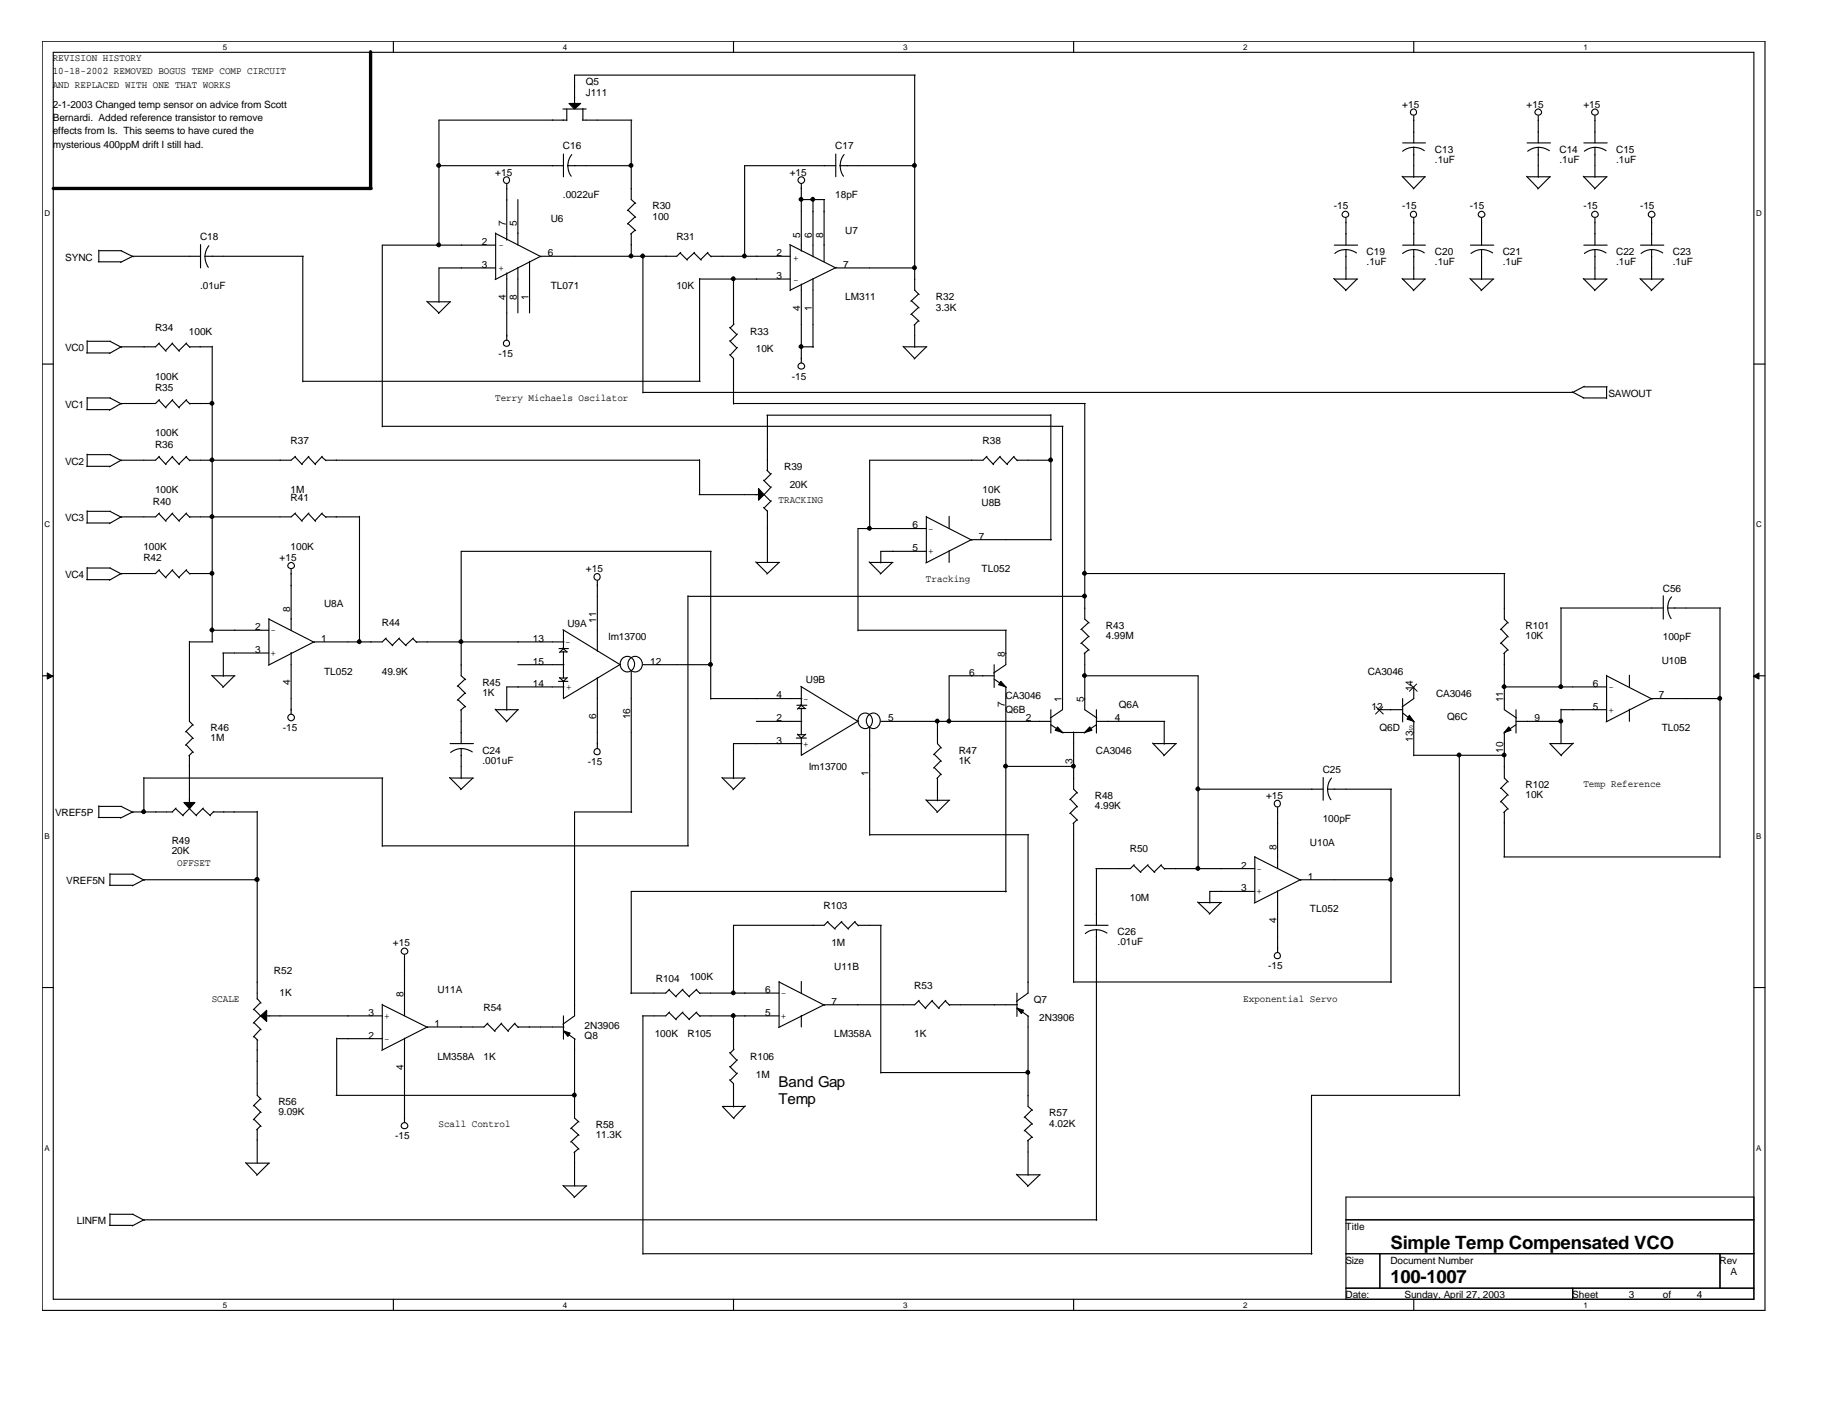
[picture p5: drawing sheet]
<svg xmlns="http://www.w3.org/2000/svg" width="279mm" height="216mm" viewBox="0 0 279 216" stroke-linecap="round" stroke-linejoin="round" font-family="sans-serif">
<g fill="none" stroke="#000" stroke-width=".17">
<path d="M6.4 6.3h262.5v193.4h-262.5zM8.1 8h259.1v190h-259.1zM59.9 6.3v1.7M85.8 16.6h3.5M86.3 18.3h-19.4v19.1M86.3 16.6v1.8M88.7 18.3h7.6M88.8 16.5v1.8M96.2 18.3v12.1l.6 .6M111.7 6.3v1.7M139.3 11.4v32.8l.7 .7M139.4 11.4h-51.9v4.4"/>
<path d="M163.6 6.3v1.7M215.4 6.3v1.7M215.4 17.6v4.2M234.3 17.6v4.2M243 17.6v4.2M15 39.9h3.4M15.1 38.1v1.8M15.1 38.2h3.4M18.4 38.2l1.9 .9M20.1 39h10.5M20.2 39l-1.8 1M30.6 37.3v3.5"/>
<path d="M31.2 39v.1a2.99 2.99 0 0 0 .5 1.6M31.2 39h15M31.8 37.4l-.5 .9-.1 .7M46.1 39v19.2M66.9 25.2h18.9M75.5 37.4h-17.3v27.6M75.5 35.6l7 3.5M75.5 35.5v7M77.2 28v8.6M78.9 30.4v7M80.7 39.8v7.9M85.8 23.5v3.4"/>
<path d="M86.5 25.2a2.61 2.61 0 0 0 .5 1.7M86.5 25.2h9.8M87.1 23.6l-.4 .6-.2 1M95.7 32l1.1 1.1M95.7 34.1l1.1 1.1M96.2 35.6v3.4M96.8 30.9l-1.2 1.2M96.8 33l-1.2 1.1M96.8 35.1l-.7 .6M97.9 39v20.9M103.6 38.5l1.1 1.1M103.7 38.5l-.6 .5h-20.7l-7 3.6"/>
<path d="M105.7 38.5l1.1 1.1M105.8 38.5l-1.2 1.1M107.8 38.5l.6 .6M107.9 38.5l-1.1 1.1M108.3 39h12.1M120.3 37.3l7 3.5h12.1M120.4 37.4v6.9M122.1 28v10.3M122.1 30.4h3.5M123.9 30.4v8.7M125.5 30.4v9.5M127.3 25.2h-13.9v13.9"/>
<path d="M127.3 23.5v3.4M128 25.2a2.61 2.61 0 0 0 .5 1.7M128 25.2h11.4M128.6 23.6l-.4 .6-.2 1M203.3 37.4h3.5M205 38a2.99 2.99 0 0 1 1.7 .5M205 38l-.3 .1a2.11 2.11 0 0 0-1.3 .5M205 33.2v4.2M205 38v4.6M213.6 26.9l1.8 1.8M213.7 26.9h3.5M213.7 21.8h3.5"/>
<path d="M213.7 37.4h3.5M215.4 22.5a2.61 2.61 0 0 1 1.6 .5M215.4 22.5l-1.1 .2-.6 .3M215.4 38a2.61 2.61 0 0 1 1.6 .5M215.4 38l-1.1 .2-.6 .4M215.4 22.5v4.5M215.4 33.2v4.2M215.4 38v4.6M217.1 26.9l-1.8 1.9M224 37.4h3.6M225.7 38h.1a2.99 2.99 0 0 1 1.6 .5M225.7 38l-.7 .1-.9 .5"/>
<path d="M225.7 33.2v4.2M225.7 38v4.6M232.6 26.9l1.7 1.8M232.6 26.9h3.6M232.6 21.8h3.6M234.3 22.5h.1a2.99 2.99 0 0 1 1.6 .5M234.3 22.5l-.7 .1-.9 .4M234.3 22.5v4.5M236.1 26.9l-1.8 1.9M241.2 26.9l1.8 1.8M241.3 26.9h3.5M241.3 21.8h3.5"/>
<path d="M241.3 37.4h3.5M243 22.5h.1a2.99 2.99 0 0 1 1.6 .5M243 22.5l-.7 .1-.9 .4M243 38h.1a2.99 2.99 0 0 1 1.6 .5M243 38l-.7 .1-.9 .5M243 22.5v4.5M243 33.2v4.2M243 38v4.6M244.8 26.9l-1.9 1.9M249.9 37.4h3.6M251.6 38h.1a2.99 2.99 0 0 1 1.6 .5M251.6 38l-.7 .1-.9 .5"/>
<path d="M251.6 33.2v4.2M251.6 38v4.6M6.4 55.5h1.7M13.2 53.8h3.5M13.3 52h3.5M13.3 51.9v1.9M16.7 52l1.8 .9M24.2 52.3l1.1 1.2M24.3 52.3l-.6 .5h-5.3l-1.7 1.1M26.2 52.3l1.1 1.2M26.3 52.3l-1.1 1.1M28.3 52.3l.6 .6"/>
<path d="M28.4 52.3l-1.2 1.1M28.9 52.8h3.4M32.3 52.8v45M46.1 58.1h60.6M65 45.9l1.9 1.8M65.1 46h3.6M68.6 46l-1.8 1.8M75.5 40.8h-8.6v5.3M77.2 41.6v10.2M78.9 40.7v7M97.9 59.8h141.8M106.6 42.5h13.8"/>
<path d="M106.6 42.4v15.7M111.2 54l.5 .6v7M111.2 51.9l1.1 1.1M111.2 49.9l1.1 1.1M111.7 42.5v7M111.8 49.4l-.6 .6M112.3 52.9l-1.1 1.2M112.3 50.9l-1.1 1.1M122.1 52.8h1.8M122.1 43.3v12M123.9 42.4v10.5M127.4 40.7l-7 3.5"/>
<path d="M137.6 52.8l1.7 1.8M137.7 52.8h3.5M138.8 45.8l1.2 1.1M138.8 47.9l1.2 1.1M139.3 49.5v3.4M139.9 44.8l-1.1 1.1M139.9 46.8l-1.1 1.1M139.9 48.9l-.6 .6M141.1 52.8l-1.8 1.9M203.2 42.4l1.8 1.8M203.3 42.5h3.5M206.7 42.5l-1.7 1.8"/>
<path d="M213.6 42.4l1.8 1.8M213.7 42.5h3.5M217.1 42.5l-1.8 1.8M223.9 42.4l1.8 1.8M224 42.5h3.6M227.5 42.5l-1.9 1.8M239.5 59.7l1.8 .9M241.2 42.4l1.8 1.8M241.3 42.5h3.5M241.3 58.9h3.5M241.4 58.9l-1.8 .9M244.8 42.5l-1.9 1.8"/>
<path d="M244.8 58.9v1.8M249.8 42.4l1.8 1.8M249.9 42.5h3.6M253.4 42.5l-1.9 1.8M267.2 55.5h1.7M13.2 71h3.5M13.2 62.4h3.5M13.2 79.7h3.5M13.3 60.6h3.5M13.3 60.6v1.8M13.3 69.2v1.8M13.3 77.8v1.9"/>
<path d="M13.3 69.3h3.5M13.3 77.9h3.5M16.7 69.3l1.8 .9M16.7 60.6l1.8 1M16.7 77.9l1.8 .9M18.4 70.1l-1.7 1M18.4 61.5l-1.7 1M18.4 78.8l-1.7 1M24.2 78.2l1.1 1.2M24.2 61l1.1 1.2M24.2 69.6l1.1 1.2M24.3 78.2l-.6 .6h-5.3"/>
<path d="M24.3 69.5l-.6 .6h-5.3M24.3 60.9l-.6 .6h-5.3M26.2 78.2l1.1 1.2M26.2 61l1.1 1.2M26.2 69.6l1.1 1.2M26.3 78.2l-1.1 1.1M26.3 60.9l-1.1 1.2M26.3 69.5l-1.1 1.2M28.3 78.2l.6 .6M28.3 61l.6 .6M28.3 69.6l.6 .6M28.4 78.2l-1.2 1.1"/>
<path d="M28.4 60.9l-1.2 1.2M28.4 69.5l-1.2 1.2M28.9 61.5h3.4M44.9 78.2l1.1 1.2M44.9 69.6l1.1 1.2M45 78.2l-.6 .6h-15.5M45 69.5l-.6 .6h-15.5M47 78.2l1.1 1.2M47 69.6l1.1 1.2M47.1 78.2l-1.1 1.1M47.1 69.5l-1.1 1.2M49 78.2l.7 .6"/>
<path d="M49 69.6l.7 .6M49.1 78.2l-1.1 1.1M49.1 69.5l-1.1 1.2M49.6 78.8h5.2M49.6 70.1h57M54.8 78.7v19.1M58.2 65h103.8M106.5 75.4h9.1M106.6 70v5.4M111.7 61.5h53.6M116.3 77.3l.6 .6M116.3 75.3l1.1 1.1"/>
<path d="M116.3 73.2l1.1 1.1M116.8 71.6l.6 .6M116.8 63.3h43.3M116.9 63.3v8.4M116.9 77.8v7.9M117.5 72.2l-1.1 1.1M117.5 76.3l-1.1 1.1M117.5 74.2l-1.1 1.2M141.1 78.7v7M141.1 78.8l7 3.5M144.6 78.7v1.8M150.3 69.6l1.1 1.2"/>
<path d="M150.4 69.5l-.6 .6h-17.3v10.5M152.3 69.6l1.2 1.2M152.4 69.5l-1.1 1.2M154.4 69.6l.6 .6M154.5 69.5l-1.1 1.2M154.9 70.1h5.3M160.1 63.2v19.1M161.9 65v43.1l-1.9 1.3M165.3 61.5v32.8l.6 .6M241.2 60.6h3.6M13.2 88.3h3.5M13.3 86.5v1.8"/>
<path d="M13.3 86.5h3.5M16.7 86.5l1.8 1M18.4 87.4l-1.7 1M24.2 86.9l1.1 1.2M24.3 86.8l-.6 .6h-5.3M26.2 86.9l1.1 1.2M26.3 86.8l-1.1 1.2M28.3 86.9l.6 .6M28.4 86.8l-1.2 1.2M28.9 97.8h3.5M28.9 87.4h3.5M28.9 97.7v12.2l.5 .6"/>
<path d="M32.3 96h8.7M33.9 99.5h7.1M34 99.5v3.6M41 94.2v7.1M41 94.3l6.9 3.6M44.4 86.7v9.3M44.4 99.4v9.4M58.7 97.3l1.1 1.1M58.8 97.2l-.6 .6h-10.4l-6.9 3.6M60.8 97.3l1.1 1.1M60.9 97.2l-1.1 1.1M62.9 97.3l.6 .6"/>
<path d="M63 97.2l-1.2 1.1M63.4 97.8h22.5M85.2 98.8h1.4M85.3 99.3h1.1M85.8 95.9l8.7 5.4M85.8 98.7l.5 .6M85.8 96v2.9M85.8 99.2v4.1M85.8 98.8l-.6 .6M91 88.5v10.7M104.8 90.9h60.5M104.8 90.8v38.1"/>
<path d="M108.3 84v22.5M108.4 84h-38.1v19l.6 .6M115.1 85.6l1.8 1.8M115.2 85.7h3.6M118.7 85.7l-1.9 1.8M130.7 96h22.6M132.4 85.6l1.8 1.8M132.5 85.7h3.5M136 85.7l-1.9 1.8M141.1 80.5h-10.4v15.6M141.1 84h-6.9v1.8M144.6 83.9v1.8"/>
<path d="M153.2 96v5.3l-1.8 1.2M160.2 82.2h-12.2l-7 3.6M164.7 95.9l1.2 1.1M164.7 98l1.2 1.1M165.3 87.4h64M165.3 99.5v8.6l1.8 1.3M165.8 94.8l-1.1 1.1M165.8 97l-1.1 1.1M165.8 99l-.6 .6M228.7 95.9l1.1 1.1M228.7 98l1.1 1.1M229.2 99.5v8.6l1.8 1.3"/>
<path d="M229.2 87.4v6.9l.6 .6M229.7 94.8l-1.1 1.1M229.7 97l-1.1 1.1M229.7 99l-.6 .6M237.7 92.6h15.7M237.8 92.6v12.1M253.4 90.8v3.5M254.1 92.6a2.99 2.99 0 0 0 .5 1.6M254.1 92.6h8M254.7 90.9a2.24 2.24 0 0 0-.6 1.7M262 92.6v38.1M6.4 103h1.7"/>
<path d="M21.9 118.5h36.4M21.9 118.5v5.2M28.3 111.4l1.1 1.1M28.3 113.5l1.1 1.2M28.9 115.1v7.2M29.4 110.4l-1.1 1.1M29.4 112.5l-1.1 1.1M29.4 114.6l-.6 .6M32.2 102.9l1.8 1.8M32.3 103h3.5M35.7 103l-1.8 1.7M58.2 118.5v10.5"/>
<path d="M68.5 118.5l1.8 1.7M68.6 113.3h3.5M68.6 118.5h3.5M69.8 104.5l1.1 1.2M69.8 106.6l1.1 1.1M70.3 114.1a2.99 2.99 0 0 1 1.7 .5M70.3 114.1l-.7 .1-.9 .5M70.3 108.1v5.2M70.3 114.1v4.5M70.9 103.5l-1.2 1.1M70.9 105.6l-1.2 1.1M70.9 107.6l-.7 .6"/>
<path d="M72 118.5l-1.8 1.8M75.4 108l1.8 1.9M75.5 108.1h3.5M78.9 108.1l-1.8 1.9M78.9 101.3h7M85.1 103.8h1.4M85.2 103.2l.6 .6 .6-.6M85.2 103.3h1.1M85.9 104.7h-8.7v3.5M91 103.2v10.9M94.6 101.2l-8.8 5.2v-2.7M94.9 100.2a1.14 1.14 0 0 1 1.8 1 1.14 1.14 0 0 1-1.8 1 1.24 1.24 0 0 1 0-2z"/>
<path d="M96.1 100.2a1.14 1.14 0 0 1 1.8 1 1.14 1.14 0 0 1-1.8 1 1.24 1.24 0 0 1 0-2zM96.2 102.2v21.6M97.9 101.3h10.5M108.3 106.4h13.9M110 118.5l1.7 1.7M110.1 118.5h3.4M113.4 118.5l-1.7 1.8M115.2 109.9h7M121.3 112.5h1.5M121.4 107.5h1.5M121.5 111.9l.6 .6 .7-.6M121.5 111.9h1.2"/>
<path d="M121.6 108h1.2M122 104.6l8.7 5.3M122 107.4l.7 .6M122.1 104.7v2.8M122.1 107.9v4M122.1 107.5l-.6 .5M122.2 113.3h-10.5v5.3M130.8 109.8l-8.7 5.3v-2.7M131.2 108.9a1.14 1.14 0 0 1 1.7 .9 1.14 1.14 0 0 1-1.7 1 1.24 1.24 0 0 1 0-1.9zM132.4 108.9a1.15 1.15 0 0 1 1.7 .5 1.15 1.15 0 0 1-.7 1.6 1.17 1.17 0 0 1-1.3-.7 1.17 1.17 0 0 1 .3-1.4zM132.5 110.8v16.5M134.2 109.9h25.9"/>
<path d="M142.3 114.9l1.1 1.1M142.3 116.9l1.1 1.1M142.8 109.9v3.4l.6 .7M142.8 118.5v3.5M143.3 113.9l-1.1 1.1M143.3 115.9l-1.1 1.1M143.3 118l-.6 .6M151.5 103h-6.9v7M151.5 103.5l1.8 1.2M151.5 101.3v3.4M153.2 104.7v31.2M153.2 116.8h10.4"/>
<path d="M160.1 110.4l1.9 1.3M160.1 108.1v3.6M161.9 111.6h3.4M163.6 111.5v8.7l.6 .6M165.2 103h17.3v29.4M167 109.9h10.4M167 110.4l-1.8 1.3M167 108.1v3.6M175.6 113.2l1.8 1.9M175.7 113.3h3.5M177.4 109.9v3.5M179.1 113.3l-1.8 1.9"/>
<path d="M201.6 118.5v3.4M202.8 118.5l-.3 .7-.2 1M210.2 108.1h3.5M213.7 108.6l1.8 1.4M213.7 106.4v3.6M215.4 104.7v1.7l-1.8 1.3M215.4 109.9v5.3M215.4 115.1h13.9M222.3 115.1v51.9M229.1 104.7h15.7M229.2 111.6v6.9l.6 .6M229.7 119.1l-1.1 1.1"/>
<path d="M231 110.4l-1.9 1.3M231 108.1v3.6M231 109.9h6.9M237.8 108.1h7M237.8 108v5.3M239.7 113.3h-3.6l1.8 1.9M239.7 113.2l-1.9 1.9M244.8 102.9v7M244.8 103l6.9 3.5M248.2 102.9v1.8M248.2 108v1.9M262.1 106.4h-10.5l-6.9 3.6"/>
<path d="M267.2 103h1.7M15 124.6h3.4M15.1 122.9h3.4M15.1 122.8v1.8M16.7 134.9h3.5M16.7 133.2h3.6M16.7 133.1v1.8M18.4 122.9l1.9 .9M20.2 133.2l1.8 .9M26.3 123.7h-6.1l-1.8 .9M26.7 123.2l1.2 1.1M26.8 123.1l-.6 .6"/>
<path d="M28.9 123.2l1.1 1.1M28.9 123.1l-1.1 1.1M30.9 123.2l1.2 1.1M31 123.1l-1.1 1.1M32.5 123.7h6.7M32.6 123.6l-.6 .6M39.2 123.6v28.6M39.3 134h-17.4l-1.8 1M58.2 128.9h46.7M96.3 123.7h-8.8v31.1l-1.7 1.3M132.5 127.2h24.2M141 121.8l1.8 1.9"/>
<path d="M141.1 121.9h3.6M144.6 121.9l-1.9 1.9M153.3 135.8h-57.1v15.6M156.6 127.2v24.1l-1.8 1.3M163.1 121.8l1.1 1.2M163.1 123.9l1.1 1.1M163.6 125.4v24.3M164.1 120.7l-1.1 1.1M164.1 122.9l-1.1 1.1M164.1 124.9l-.6 .6M167 132.3v8.7M172.7 131.8l1.1 1.1"/>
<path d="M172.8 131.8l-.6 .5h-5.3M174.8 131.8l1.1 1.1M174.9 131.8l-1.2 1.1M176.9 131.8l.5 .6M176.9 131.8l-1.1 1.1M177.4 132.3h13.8M182.4 137.4l1.9 1.8M182.5 137.5h3.6M182.5 120.2h19.1M186 137.5l-1.8 1.8M191.2 130.5v7M191.2 130.6l7 3.5"/>
<path d="M191.2 135.8h-6.9v1.8M194.6 123v9.3M194.6 135.7v9.4M202.3 120.2a2.61 2.61 0 0 0 .5 1.6M202.3 120.2h9.7M211.9 120.2v29.5M212 134h-13.9l-7 3.6M228.7 120.1l1.1 1.1M228.7 122.1l1.1 1.2M229.1 130.6h32.9M229.2 123.7v6.9M229.7 123.2l-.6 .6"/>
<path d="M229.7 121.1l-1.1 1.1M6.4 150.5h1.7M38.7 153.8l1.1 1.1M38.7 155.8l1.1 1.1M38.7 157.9l.6 .6M39.2 158.4v8.5l.6 .6M39.2 152.2l.6 .6M39.7 152.8l-1.1 1.1M39.7 154.8l-1.1 1.1M39.7 156.8l-1.1 1.2M40.6 154.8h17.6M51.3 158.3h6.9"/>
<path d="M51.3 158.2v8.7M58.2 153v6.9M58.2 153.1l7 3.5M61.6 145.5v9.3M61.6 158.2v12.8M74.2 156l1.2 1.2M74.3 155.9l-.6 .6h-8.6l-6.9 3.5M76.4 156l1.1 1.2M76.4 155.9l-1.1 1.2M78.4 156l.6 .6M78.5 155.9l-1.1 1.2M78.9 156.5h7"/>
<path d="M85.8 154.8v3.5M85.8 157.1l1.8 1.2M87.5 158.3v12.1l.7 .6M97.9 154.8v36.3M101.9 154.3l1.1 1.1M101.9 150.8l1.1 1.1M102 154.2l-.6 .6h-3.5M102 150.7l-.6 .6h-5.3M104 154.3l1.1 1.1M104 150.8l1.1 1.1M104 154.2l-1.1 1.1M104 150.7l-1.1 1.1"/>
<path d="M106.1 154.3l.6 .6M106.1 150.8l.6 .6M106.2 154.2l-1.2 1.1M106.2 150.7l-1.2 1.1M106.6 154.8h12.1M106.6 151.3h12.1M111.7 154.8v5.1M111.8 159.9l-.6 .6M118.7 149.5v7M118.7 149.6l6.9 3.6M122.1 149.5v1.8M122.1 154.7v1.8"/>
<path d="M126.1 140.5l1.1 1.1M126.1 140.4l-.6 .6h-13.8v10.4M128.2 140.5l1.1 1.1M128.3 140.4l-1.1 1.1M130.2 140.5l.6 .6M130.3 140.4l-1.1 1.1M130.7 141h3.6M134.2 141v22.5M139.9 152.5l1.1 1.2M140 152.4l-.7 .7h-13.8l-6.9 3.5M142 152.5l1.1 1.2M142.1 152.4l-1.1 1.2"/>
<path d="M144 152.5l.7 .7M144.1 152.4l-1.1 1.2M144.6 153.1h10.4M154.9 151.3v3.6M154.9 153.6l1.8 1.3M156.6 154.8v13.8l.7 .6M163.6 149.6h48.4M165.3 141h3.5M167 141.7a2.99 2.99 0 0 1 1.6 .5M167 141.7h-.4a2.11 2.11 0 0 0-1.3 .6M167 141.7v44.2M267.2 150.5h1.7"/>
<path d="M37.4 177.1l1.8 1.9M37.5 177.2h3.5M38.7 168.4l1.1 1.1M38.7 170.5l1.1 1.1M39.2 172.1v5.1M39.7 167.4l-1.1 1.1M39.7 169.4l-1.1 1.2M39.7 171.5l-.6 .6M41 177.2l-1.9 1.9M51.2 166.9h36.3M87 171.9l1.2 1.1M87 173.9l1.2 1.2"/>
<path d="M87.5 175.5v5.2M88.1 170.9l-1.2 1.1M88.1 172.9l-1.2 1.1M88.1 175l-.7 .6M111.2 164.5l.5 .6v3.6M111.2 162.5l1.1 1.1M111.2 160.4l1.1 1.2M112.3 163.5l-1.1 1.1M112.3 161.5l-1.1 1.1M113.5 168.6h-3.4l1.7 1.8M113.5 168.5l-1.8 1.9M134.2 163.4h22.5"/>
<path d="M154.8 178.9l1.8 1.8M154.9 179h3.6M156.1 170.2l1.2 1.1M156.1 172.2l1.2 1.1M156.6 173.8v5.3M157.2 169.1l-1.2 1.2M157.2 171.2l-1.2 1.1M157.2 173.2l-.7 .6M158.4 179l-1.9 1.8M222.4 166.9h-22.6v24.2M16.7 186.7h3.5M16.7 184.9v1.8"/>
<path d="M16.7 185h3.6M20.2 185l1.8 .9M59.9 198v1.7M85.8 180.6l1.7 1.8M85.8 180.7h3.6M89.3 180.7l-1.9 1.8M97.9 191h102M111.7 198v1.7M163.6 198v1.7M167.1 185.9h-145.2l-1.8 .9M205 185.9h62.2M205 191h62.2"/>
<path d="M205 196.3h62.2M210.2 191v5.3M215.4 198v1.7M239.6 196.3v1.7M262 191v5.3M267.2 182.4h-62.2v15.6"/>
<circle cx="215.3" cy="17.1" r=".47"/>
<circle cx="234.4" cy="17.1" r=".48"/>
<circle cx="243" cy="17.1" r=".48"/>
<circle cx="77.1" cy="27.4" r=".49"/>
<circle cx="122.1" cy="27.4" r=".5"/>
<circle cx="205" cy="32.7" r=".48"/>
<circle cx="215.3" cy="32.7" r=".47"/>
<circle cx="225.7" cy="32.7" r=".48"/>
<circle cx="243" cy="32.7" r=".48"/>
<circle cx="251.6" cy="32.7" r=".48"/>
<circle cx="77.2" cy="52.3" r=".47"/>
<circle cx="122.1" cy="55.8" r=".48"/>
<circle cx="44.4" cy="86.2" r=".48"/>
<circle cx="90.9" cy="87.9" r=".49"/>
<circle cx="44.4" cy="109.3" r=".5"/>
<circle cx="91" cy="114.5" r=".47"/>
<circle cx="194.6" cy="122.4" r=".49"/>
<circle cx="61.6" cy="144.9" r=".48"/>
<circle cx="194.6" cy="145.6" r=".47"/>
<circle cx="61.6" cy="171.5" r=".48"/>
</g>
<g fill="#000" stroke="#000" stroke-width=".15">
<path d="M7.2 102.5l.8 .5-.8 .5z" fill-rule="evenodd"/>
<path d="M267.1 103l.9-.5v1z" fill-rule="evenodd"/>
</g>
<path d="M56.5 7.9v20.8M8.1 28.7h48.4" fill="none" stroke="#000" stroke-width=".51"/>
<g fill="#000" stroke="#000" stroke-width=".17">
<path d="M86.7 15.8h1.8l-1 .8z" fill-rule="evenodd"/>
<path d="M115.6 74.4l.8 1-.8 .8z" fill-rule="evenodd"/>
<path d="M152.5 103.8l.7 .9-1.1-.4z" fill-rule="evenodd"/>
<path d="M161.1 110.8l.8 .8-1.1-.3z" fill-rule="evenodd"/>
<path d="M166 110.8l.4 .5-1.1 .3z" fill-rule="evenodd"/>
<path d="M214.7 109l.7 .9-1-.3z" fill-rule="evenodd"/>
<path d="M229.9 110.8l.3 .5-1 .3z" fill-rule="evenodd"/>
<path d="M28 122.3h1.7l-.8 .9z" fill-rule="evenodd"/>
<path d="M39.7 154.8l.9-.9v1.7z" fill-rule="evenodd"/>
<path d="M85.8 157.1l1.1 .3-.4 .5z" fill-rule="evenodd"/>
<path d="M154.9 153.6l1 .3-.3 .5z" fill-rule="evenodd"/>
<circle cx="66.8" cy="37.3" r=".29"/>
<circle cx="66.8" cy="25.2" r=".29"/>
<circle cx="96.1" cy="25.2" r=".29"/>
<circle cx="96.1" cy="39" r=".29"/>
<circle cx="97.9" cy="39" r=".29"/>
<circle cx="113.4" cy="39" r=".29"/>
<circle cx="122" cy="30.4" r=".29"/>
<circle cx="123.8" cy="30.4" r=".29"/>
<circle cx="139.3" cy="25.2" r=".29"/>
<circle cx="111.7" cy="42.5" r=".29"/>
<circle cx="122" cy="52.8" r=".29"/>
<circle cx="139.3" cy="40.8" r=".29"/>
<circle cx="32.3" cy="61.4" r=".29"/>
<circle cx="32.3" cy="70.1" r=".29"/>
<circle cx="32.3" cy="78.7" r=".29"/>
<circle cx="160.1" cy="70.1" r=".29"/>
<circle cx="32.3" cy="87.3" r=".29"/>
<circle cx="32.3" cy="96" r=".29"/>
<circle cx="54.7" cy="97.8" r=".29"/>
<circle cx="70.2" cy="97.8" r=".29"/>
<circle cx="132.5" cy="80.5" r=".29"/>
<circle cx="165.2" cy="90.8" r=".29"/>
<circle cx="165.2" cy="87.3" r=".29"/>
<circle cx="108.2" cy="101.2" r=".29"/>
<circle cx="142.8" cy="109.9" r=".29"/>
<circle cx="144.6" cy="109.9" r=".29"/>
<circle cx="153.2" cy="116.7" r=".29"/>
<circle cx="163.5" cy="116.7" r=".29"/>
<circle cx="165.2" cy="102.9" r=".29"/>
<circle cx="222.3" cy="115" r=".29"/>
<circle cx="229.1" cy="115" r=".29"/>
<circle cx="229.1" cy="104.6" r=".29"/>
<circle cx="237.8" cy="109.9" r=".29"/>
<circle cx="237.8" cy="104.6" r=".29"/>
<circle cx="262" cy="106.4" r=".29"/>
<circle cx="21.9" cy="123.7" r=".29"/>
<circle cx="39.2" cy="134" r=".29"/>
<circle cx="182.5" cy="120.2" r=".29"/>
<circle cx="182.5" cy="132.3" r=".29"/>
<circle cx="211.9" cy="134" r=".29"/>
<circle cx="111.7" cy="151.3" r=".29"/>
<circle cx="111.7" cy="154.7" r=".29"/>
<circle cx="87.5" cy="166.8" r=".29"/>
<circle cx="156.6" cy="163.4" r=".29"/>
</g>
<path d="M209.6 107.7l1.1 1.1M210.7 107.7l-1.2 1.1M214.8 104.2l1.1 1.1M215.8 104.2l-1.1 1.1" fill="none" stroke="#000" stroke-width=".15"/>
<g font-size="2.8">
<text x="211.8" y="190.3">Simple Temp Compensated VCO</text>
<text x="211.8" y="195.5">100-1007</text>
</g>
<g font-size="2.3">
<text x="118.6" y="165.7">Band Gap</text>
<text x="118.6" y="168.1">Temp</text>
</g>
<g font-size="1.5">
<text x="8" y="9.3">REVISION HISTORY</text>
<text x="8" y="11.3">10-18-2002 REMOVED BOGUS TEMP COMP CIRCUIT</text>
<text x="8" y="13.4">AND REPLACED WITH ONE THAT WORKS</text>
<text x="8" y="16.4">2-1-2003 Changed temp sensor on advice from Scott</text>
<text x="89.2" y="13">Q5</text>
<text x="89.2" y="14.6">J111</text>
<text x="213.6" y="16.4">+15</text>
<text x="232.6" y="16.4">+15</text>
<text x="241.2" y="16.4">+15</text>
<text x="8" y="18.5">Bernardi. Added reference transistor to remove</text>
<text x="8" y="20.5">effects from Is. This seems to have cured the</text>
<text x="8" y="22.5">mysterious 400ppM drift I still had.</text>
<text x="85.8" y="22.8">C16</text>
<text x="127.3" y="22.8">C17</text>
<text x="218.6" y="23.3">C13</text>
<text x="237.6" y="23.3">C14</text>
<text x="246.2" y="23.3">C15</text>
<text x="75.4" y="26.8">+15</text>
<text x="120.3" y="26.8">+15</text>
<text x="218.6" y="24.9">.1uF</text>
<text x="237.6" y="24.9">.1uF</text>
<text x="246.2" y="24.9">.1uF</text>
<text x="77" y="34.5" transform="rotate(-90 77 34.5)">7</text>
<text x="78.7" y="34.5" transform="rotate(-90 78.7 34.5)">5</text>
<text x="83.9" y="33.9">U6</text>
<text x="85.8" y="30.2">.0022uF</text>
<text x="99.4" y="31.9">R30</text>
<text x="99.4" y="33.5">100</text>
<text x="127.3" y="30.2">18pF</text>
<text x="128.8" y="35.7">U7</text>
<text x="203.2" y="31.9">-15</text>
<text x="213.6" y="31.9">-15</text>
<text x="223.9" y="31.9">-15</text>
<text x="241.2" y="31.9">-15</text>
<text x="249.9" y="31.9">-15</text>
<text x="9.9" y="39.7">SYNC</text>
<text x="30.5" y="36.6">C18</text>
<text x="73.4" y="40.8">3</text>
<text x="73.4" y="37.3">2</text>
<text x="75.9" y="41.2">+</text>
<text x="75.9" y="37.8">-</text>
<text x="83.5" y="39">6</text>
<text x="103" y="36.6">R31</text>
<text x="118.3" y="39">2</text>
<text x="120.8" y="39.7">+</text>
<text x="121.9" y="36.2" transform="rotate(-90 121.9 36.2)">5</text>
<text x="123.7" y="36.2" transform="rotate(-90 123.7 36.2)">6</text>
<text x="125.4" y="36.2" transform="rotate(-90 125.4 36.2)">8</text>
<text x="128.4" y="40.8">7</text>
<text x="208.2" y="38.9">C19</text>
<text x="208.2" y="40.4">.1uF</text>
<text x="218.6" y="38.9">C20</text>
<text x="218.6" y="40.4">.1uF</text>
<text x="228.9" y="38.9">C21</text>
<text x="228.9" y="40.4">.1uF</text>
<text x="246.2" y="38.9">C22</text>
<text x="246.2" y="40.4">.1uF</text>
<text x="254.8" y="38.9">C23</text>
<text x="254.8" y="40.4">.1uF</text>
<text x="30.5" y="44">.01uF</text>
<text x="77" y="45.6" transform="rotate(-90 77 45.6)">4</text>
<text x="78.7" y="45.6" transform="rotate(-90 78.7 45.6)">8</text>
<text x="80.5" y="45.6" transform="rotate(-90 80.5 45.6)">1</text>
<text x="83.9" y="44">TL071</text>
<text x="103" y="44">10K</text>
<text x="118.3" y="42.5">3</text>
<text x="120.8" y="43.2">-</text>
<text x="121.9" y="47.3" transform="rotate(-90 121.9 47.3)">4</text>
<text x="123.7" y="47.3" transform="rotate(-90 123.7 47.3)">1</text>
<text x="128.8" y="45.7">LM311</text>
<text x="142.6" y="45.7">R32</text>
<text x="142.6" y="47.3">3.3K</text>
<text x="9.9" y="53.5">VC0</text>
<text x="23.6" y="50.4">R34</text>
<text x="28.8" y="51">100K</text>
<text x="114.3" y="51">R33</text>
<text x="115.1" y="53.7">10K</text>
<text x="23.6" y="59.6">R35</text>
<text x="23.6" y="57.8">100K</text>
<text x="75.9" y="54.4">-15</text>
<text x="120.6" y="57.8">-15</text>
<text x="9.9" y="62.1">VC1</text>
<text x="75.4" y="61.1">Terry Michaels Oscilator</text>
<text x="245" y="60.5">SAWOUT</text>
<text x="9.9" y="70.8">VC2</text>
<text x="23.6" y="68.2">R36</text>
<text x="23.6" y="66.5">100K</text>
<text x="44.3" y="67.6">R37</text>
<text x="119.5" y="71.6">R39</text>
<text x="149.7" y="67.6">R38</text>
<text x="23.3" y="76.9">R40</text>
<text x="23.6" y="75.1">100K</text>
<text x="44.3" y="76.3">R41</text>
<text x="44.3" y="75.1">1M</text>
<text x="118.6" y="76.7">TRACKING</text>
<text x="120.3" y="74.4">20K</text>
<text x="149.5" y="77">U8B</text>
<text x="149.7" y="75.1">10K</text>
<text x="9.9" y="79.4">VC3</text>
<text x="21.8" y="83.7">100K</text>
<text x="44.3" y="83.7">100K</text>
<text x="139" y="80.5">6</text>
<text x="139" y="84">5</text>
<text x="141.4" y="81">-</text>
<text x="149.1" y="82.2">7</text>
<text x="9.9" y="88.1">VC4</text>
<text x="21.8" y="85.5">R42</text>
<text x="42.6" y="85.5">+15</text>
<text x="89.2" y="87.2">+15</text>
<text x="141.1" y="88.7">Tracking</text>
<text x="141.4" y="84.4">+</text>
<text x="149.5" y="87.2">TL052</text>
<text x="44.2" y="93.2" transform="rotate(-90 44.2 93.2)">8</text>
<text x="49.4" y="92.5">U8A</text>
<text x="58.2" y="95.3">R44</text>
<text x="86.4" y="95.5">U9A</text>
<text x="90.8" y="94.9" transform="rotate(-90 90.8 94.9)">11</text>
<text x="168.5" y="95.8">R43</text>
<text x="232.4" y="95.8">R101</text>
<text x="253.3" y="90.2">C56</text>
<text x="38.9" y="96">2</text>
<text x="38.9" y="99.5">3</text>
<text x="41.2" y="100">+</text>
<text x="41.2" y="96.5">-</text>
<text x="48.9" y="97.8">1</text>
<text x="81.2" y="97.8">13</text>
<text x="81.2" y="101.3">15</text>
<text x="86.1" y="98.3">-</text>
<text x="92.7" y="97.5">lm13700</text>
<text x="99.1" y="101.3">12</text>
<text x="153.1" y="100.2" transform="rotate(-90 153.1 100.2)">8</text>
<text x="168.5" y="97.4">4.99M</text>
<text x="232.4" y="97.4">10K</text>
<text x="253.2" y="101.2">U10B</text>
<text x="253.3" y="97.5">100pF</text>
<text x="44.2" y="104.4" transform="rotate(-90 44.2 104.4)">4</text>
<text x="49.4" y="102.8">TL052</text>
<text x="58.2" y="102.8">49.9K</text>
<text x="73.5" y="104.5">R45</text>
<text x="73.5" y="106">1K</text>
<text x="81.2" y="104.6">14</text>
<text x="86.3" y="105.2">+</text>
<text x="118.3" y="106.4">4</text>
<text x="122.3" y="106.9">-</text>
<text x="122.8" y="104.1">U9B</text>
<text x="147.7" y="103">6</text>
<text x="153.1" y="107.8" transform="rotate(-90 153.1 107.8)">7</text>
<text x="153.2" y="106.5">CA3046</text>
<text x="161.7" y="107" transform="rotate(-90 161.7 107)">1</text>
<text x="165.1" y="107" transform="rotate(-90 165.1 107)">5</text>
<text x="170.4" y="107.9">Q6A</text>
<text x="208.4" y="102.8">CA3046</text>
<text x="215.2" y="105.3" transform="rotate(-90 215.2 105.3)">14</text>
<text x="218.8" y="106.2">CA3046</text>
<text x="229" y="107" transform="rotate(-90 229 107)">11</text>
<text x="242.7" y="104.6">6</text>
<text x="245" y="105.2">-</text>
<text x="252.7" y="106.4">7</text>
<text x="32.1" y="111.4">R46</text>
<text x="32.1" y="112.9">1M</text>
<text x="43.1" y="111.4">-15</text>
<text x="90.8" y="109.6" transform="rotate(-90 90.8 109.6)">6</text>
<text x="96" y="109.6" transform="rotate(-90 96 109.6)">16</text>
<text x="118.3" y="109.9">2</text>
<text x="118.3" y="113.3">3</text>
<text x="122.3" y="113.8">+</text>
<text x="135.3" y="109.9">5</text>
<text x="153.2" y="108.6">Q6B</text>
<text x="156.3" y="109.9">2</text>
<text x="169.8" y="109.9">4</text>
<text x="209" y="108.1">12</text>
<text x="210.1" y="111.4">Q6D</text>
<text x="215.2" y="113" transform="rotate(-90 215.2 113)">13</text>
<text x="220.5" y="109.6">Q6C</text>
<text x="233.8" y="109.9">9</text>
<text x="242.7" y="108.1">5</text>
<text x="245" y="108.6">+</text>
<text x="253.2" y="111.4">TL052</text>
<text x="73.5" y="114.8">C24</text>
<text x="73.5" y="116.4">.001uF</text>
<text x="89.6" y="116.6">-15</text>
<text x="123.3" y="117.3">lm13700</text>
<text x="132.3" y="118.2" transform="rotate(-90 132.3 118.2)">1</text>
<text x="146" y="114.8">R47</text>
<text x="146" y="116.4">1K</text>
<text x="163.4" y="116.4" transform="rotate(-90 163.4 116.4)">3</text>
<text x="167" y="114.8">CA3046</text>
<text x="201.5" y="117.8">C25</text>
<text x="229" y="114.7" transform="rotate(-90 229 114.7)">10</text>
<text x="241.2" y="119.9">Temp Reference</text>
<text x="8.4" y="124.4">VREF5P</text>
<text x="166.8" y="121.8">R48</text>
<text x="166.8" y="123.3">4.99K</text>
<text x="192.9" y="121.8">+15</text>
<text x="201.5" y="125.2">100pF</text>
<text x="232.4" y="120.1">R102</text>
<text x="232.4" y="121.6">10K</text>
<text x="26.2" y="128.5">R49</text>
<text x="26.2" y="130">20K</text>
<text x="27" y="131.9">OFFSET</text>
<text x="172.1" y="129.9">R50</text>
<text x="194.5" y="129.5" transform="rotate(-90 194.5 129.5)">8</text>
<text x="199.6" y="128.9">U10A</text>
<text x="10.1" y="134.7">VREF5N</text>
<text x="172.1" y="137.3">10M</text>
<text x="189.1" y="132.3">2</text>
<text x="189.1" y="135.8">3</text>
<text x="191.4" y="136.2">+</text>
<text x="191.4" y="132.8">-</text>
<text x="199.2" y="134">1</text>
<text x="125.5" y="138.5">R103</text>
<text x="170.3" y="142.5">C26</text>
<text x="194.5" y="140.6" transform="rotate(-90 194.5 140.6)">4</text>
<text x="199.6" y="139">TL052</text>
<text x="41.7" y="148.3">R52</text>
<text x="59.9" y="144.2">+15</text>
<text x="99.9" y="149.7">R104</text>
<text x="105.1" y="149.4">100K</text>
<text x="126.7" y="144.2">1M</text>
<text x="127.1" y="147.8">U11B</text>
<text x="170.3" y="144">.01uF</text>
<text x="193.2" y="147.7">-15</text>
<text x="32.3" y="152.7">SCALE</text>
<text x="42.6" y="151.8">1K</text>
<text x="56.1" y="154.8">3</text>
<text x="58.5" y="155.3">+</text>
<text x="61.5" y="152" transform="rotate(-90 61.5 152)">8</text>
<text x="66.6" y="151.3">U11A</text>
<text x="73.7" y="154">R54</text>
<text x="116.6" y="151.3">6</text>
<text x="116.6" y="154.8">5</text>
<text x="119" y="155.3">+</text>
<text x="119" y="151.8">-</text>
<text x="126.7" y="153.1">7</text>
<text x="139.3" y="150.6">R53</text>
<text x="157.5" y="152.8">Q7</text>
<text x="158.3" y="155.6">2N3906</text>
<text x="189.4" y="152.7">Exponential Servo</text>
<text x="56.1" y="158.2">2</text>
<text x="58.5" y="158.8">-</text>
<text x="66.2" y="156.5">1</text>
<text x="66.6" y="161.5">LM358A</text>
<text x="73.7" y="161.5">1K</text>
<text x="89.1" y="158.3">Q8</text>
<text x="89.1" y="156.8">2N3906</text>
<text x="99.7" y="158">100K</text>
<text x="104.7" y="158">R105</text>
<text x="114.3" y="161.5">R106</text>
<text x="127.1" y="158">LM358A</text>
<text x="139.3" y="158">1K</text>
<text x="61.5" y="163.1" transform="rotate(-90 61.5 163.1)">4</text>
<text x="115.1" y="164.3">1M</text>
<text x="42.4" y="168.4">R56</text>
<text x="42.4" y="169.9">9.09K</text>
<text x="60.2" y="173.6">-15</text>
<text x="66.8" y="171.7">Scall Control</text>
<text x="90.8" y="171.9">R58</text>
<text x="90.8" y="173.4">11.3K</text>
<text x="159.9" y="170.1">R57</text>
<text x="159.9" y="171.7">4.02K</text>
<text x="11.7" y="186.5">LINFM</text>
<text x="205" y="187.4">Title</text>
<text x="205" y="197.8">Date:</text>
<text x="205" y="192.5">Size</text>
<text x="211.8" y="192.5">Document Number</text>
<text x="214" y="197.8">Sunday, April 27, 2003</text>
<text x="239.5" y="197.8">Sheet</text>
<text x="248.2" y="197.8">3</text>
<text x="253.3" y="197.8">of</text>
<text x="258.5" y="197.8">4</text>
<text x="262" y="192.5">Rev</text>
<text x="263.7" y="194.3">A</text>
</g>
<g font-size="1.2">
<text x="34" y="7.6">5</text>
<text x="85.8" y="7.6">4</text>
<text x="137.6" y="7.6">3</text>
<text x="189.4" y="7.6">2</text>
<text x="241.2" y="7.6">1</text>
<text x="6.8" y="32.9">D</text>
<text x="267.5" y="32.9">D</text>
<text x="6.8" y="80.3">C</text>
<text x="267.5" y="80.3">C</text>
<text x="214.6" y="111.3">S</text>
<text x="6.8" y="127.8">B</text>
<text x="267.5" y="127.8">B</text>
<text x="6.8" y="175.3">A</text>
<text x="267.5" y="175.3">A</text>
<text x="34" y="199.3">5</text>
<text x="85.8" y="199.3">4</text>
<text x="137.6" y="199.3">3</text>
<text x="189.4" y="199.3">2</text>
<text x="241.2" y="199.3">1</text>
</g>
</svg>
